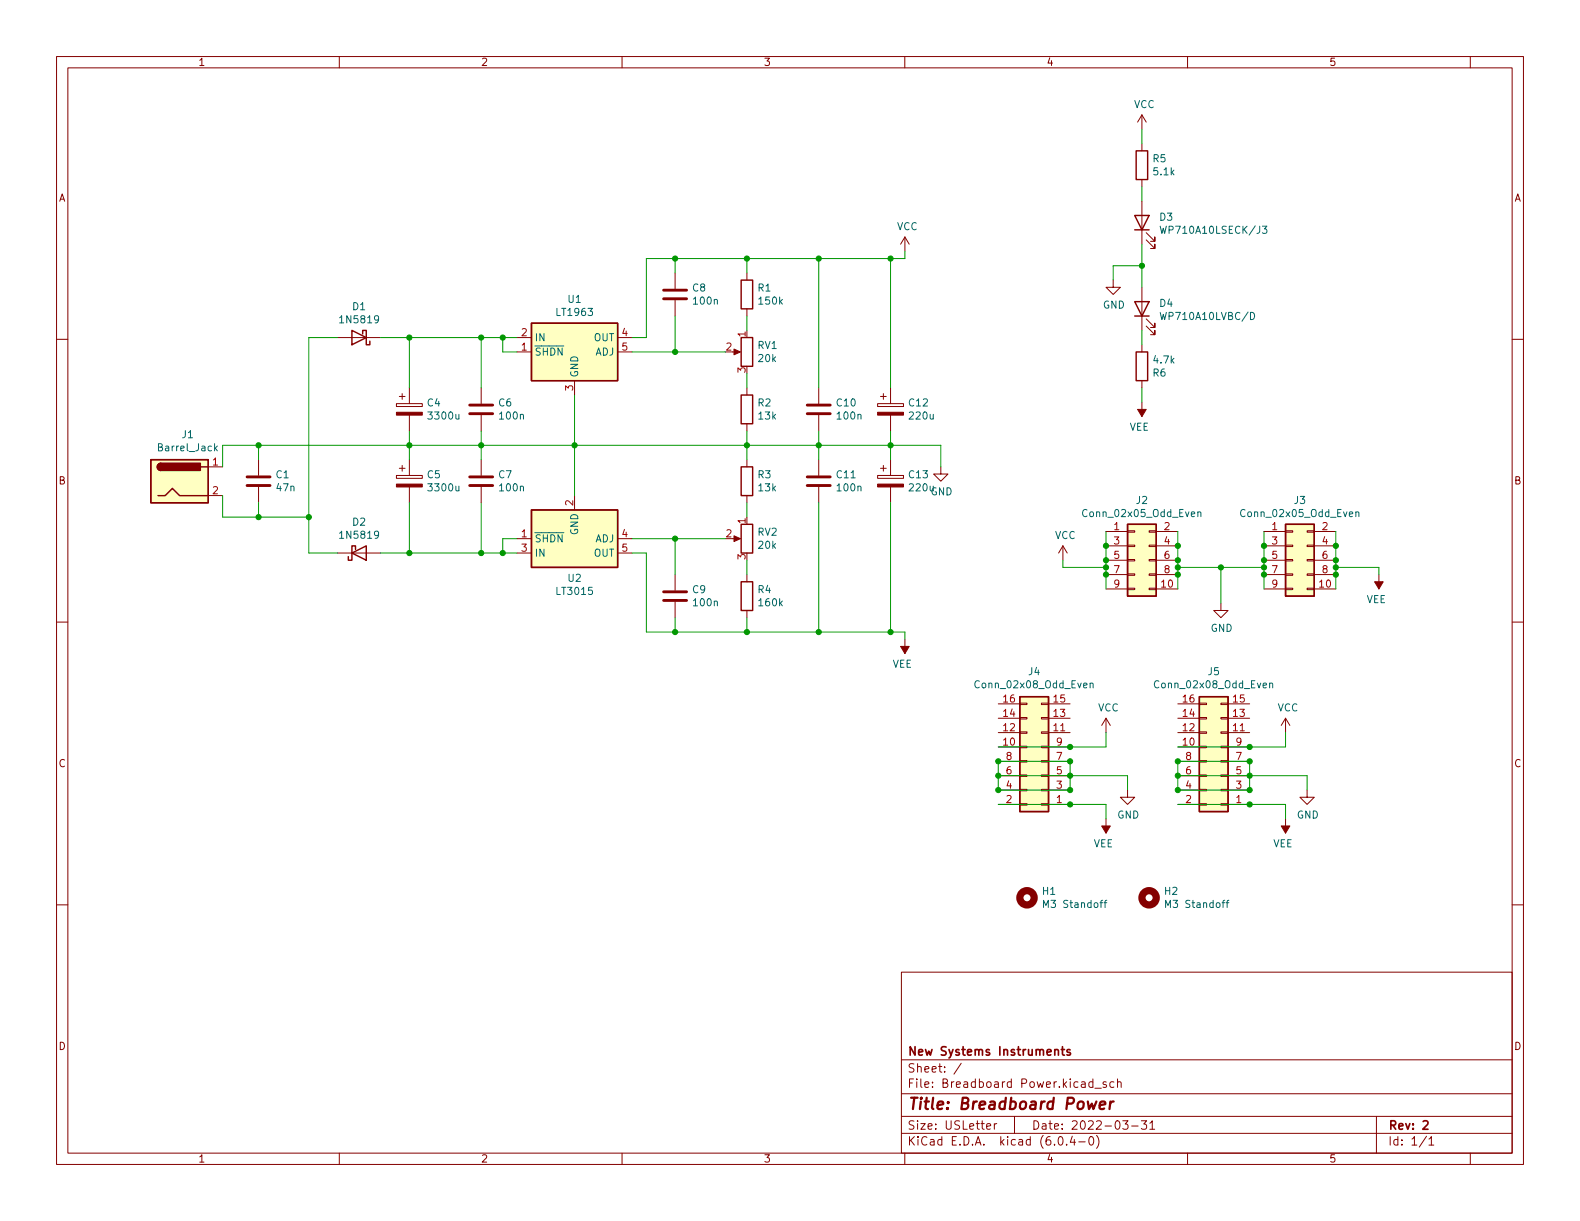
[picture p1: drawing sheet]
<svg xmlns="http://www.w3.org/2000/svg" width="279mm" height="216mm" viewBox="0 0 279 216" stroke-linecap="round" stroke-linejoin="round" font-family="sans-serif">
<g fill="none" stroke="#840000" stroke-width=".18">
<path d="M10 10h259.4v195.9h-259.4zM12 12h255.4v191.9h-255.4zM60 10v2M110 10v2M160 10v2M210 10v2M260 10v2M201.9 20.3v2.6M201.9 25.4v1.3M201.9 31.8v1.2M201.9 35.6v7.6M201.9 20.3l-.7 1.3"/>
<path d="M201.9 20.3l.8 1.3M10 60h2M59.7 59.7h7.6M91.4 59.7h2.6M109.2 59.7h2.6M119.4 48.3v2.8M119.4 53.1v2.8M132.1 48.3v1.2M132.1 54.6v1.3M160 41.9l-.7 1.3M160 41.9v2.6M160 41.9l.8 1.3"/>
<path d="M196.8 49.5v1.3h1.3l-1.3 1.3-1.2-1.3h1.2M201.9 50.8v7.6M202.7 42.4l1.5 1.5v-.7v.7h-.7M202.7 41.1l1.5 1.6v-.8v.8h-.7M202.7 57.7l1.5 1.5v-.8v.8h-.7M202.7 56.4l1.5 1.5v-.7v.7h-.7M267.4 60h2M70.1 71.4h4.6v.5h-4.6zM70.6 70.1h1M71.1 69.6v1M72.4 68.6v2.8M72.4 73.4v2.8"/>
<path d="M85.1 68.6v2.8M85.1 73.4v2.8M91.4 62.2h2.6M101.6 67.3v2.6M109.2 62.2h2.6M129.5 62.2h1.1M132.1 68.6v1.3M132.1 74.9v1.3M144.8 68.6v2.8M144.8 73.4v2.8M155.2 71.4h4.6v.5h-4.6zM155.7 70.1h1"/>
<path d="M156.2 69.6v1M157.5 68.6v2.8M157.5 73.4v2.8M201.9 61v1.2M201.9 67.3v1.3M201.9 71.1v2.6M36.8 82.6h2.6M36.8 87.6h2.6M45.7 81.3v2.8M45.7 86.1v2.8M59.7 97.8h7.6M70.1 84.1h4.6v.5h-4.6z"/>
<path d="M70.6 82.8h1M71.1 82.3v1M72.4 81.3v2.8M72.4 86.1v2.8M85.1 81.3v2.8M85.1 86.1v2.8M91.4 97.8h2.6M91.4 95.3h2.6M101.6 87.6v2.6M109.2 97.8h2.6M109.2 95.3h2.6M129.5 95.3h1.1"/>
<path d="M132.1 81.3v1.3M132.1 87.6v1.3M144.8 81.3v2.8M144.8 86.1v2.8M155.2 84.1h4.6v.5h-4.6zM155.7 82.8h1M156.2 82.3v1M157.5 81.3v2.8M157.5 86.1v2.8M166.4 82.6v1.2h1.2l-1.2 1.3-1.3-1.3h1.3M188 96.5l-.8 1.3M188 96.5v2.6"/>
<path d="M188 96.5l.7 1.3M195.6 94h3.8M195.6 96.5h3.8M195.6 99.1h3.8M199.4 98.9h1.3v.3h-1.3zM199.4 96.4h1.3v.2h-1.3zM199.4 93.9h1.3v.2h-1.3zM203.2 98.9h1.3v.3h-1.3zM203.2 96.4h1.3v.2h-1.3zM203.2 93.9h1.3v.2h-1.3zM204.5 94h3.8M204.5 96.5h3.8"/>
<path d="M204.5 99.1h3.8M223.5 94h3.8M223.5 96.5h3.8M223.5 99.1h3.8M227.3 98.9h1.3v.3h-1.3zM227.3 96.4h1.3v.2h-1.3zM227.3 93.9h1.3v.2h-1.3zM231.1 98.9h1.3v.3h-1.3zM231.1 96.4h1.3v.2h-1.3zM231.1 93.9h1.3v.2h-1.3zM232.4 94h3.8M232.4 96.5h3.8"/>
<path d="M232.4 99.1h3.8M10 110h2M119.4 101.6v2.8M119.4 106.4v2.8M132.1 101.6v1.3M132.1 108v1.2M160 113v2.6M195.6 104.1h3.8M195.6 101.6h3.8M199.4 104h1.3v.3h-1.3zM199.4 101.5h1.3v.2h-1.3zM203.2 104h1.3v.3h-1.3z"/>
<path d="M203.2 101.5h1.3v.2h-1.3zM204.5 104.1h3.8M204.5 101.6h3.8M215.9 106.7v1.3h1.3l-1.3 1.2-1.3-1.2h1.3M223.5 104.1h3.8M223.5 101.6h3.8M227.3 104h1.3v.3h-1.3zM227.3 101.5h1.3v.2h-1.3zM231.1 104h1.3v.3h-1.3zM231.1 101.5h1.3v.2h-1.3zM232.4 104.1h3.8M232.4 101.6h3.8"/>
<path d="M243.8 101.6v2.5M267.4 110h2M176.5 132.1h3.8M176.5 129.5h3.8M176.5 127h3.8M176.5 124.5h3.8M176.5 139.7h3.8M176.5 137.2h3.8M176.5 134.6h3.8M180.3 124.3h1.3v.3h-1.3zM180.3 126.9h1.3v.2h-1.3zM180.3 129.4h1.3v.3h-1.3z"/>
<path d="M180.3 132h1.3v.2h-1.3zM180.3 134.5h1.3v.2h-1.3zM180.3 137h1.3v.3h-1.3zM180.3 139.6h1.3v.2h-1.3zM184.1 124.3h1.3v.3h-1.3zM184.1 126.9h1.3v.2h-1.3zM184.1 129.4h1.3v.3h-1.3zM184.1 132h1.3v.2h-1.3zM184.1 134.5h1.3v.2h-1.3zM184.1 137h1.3v.3h-1.3zM184.1 139.6h1.3v.2h-1.3zM185.4 132.1h3.8"/>
<path d="M185.4 129.5h3.8M185.4 127h3.8M185.4 124.5h3.8M185.4 139.7h3.8M185.4 137.2h3.8M185.4 134.6h3.8M195.6 127v2.5M195.6 127l-.8 1.3M195.6 127l.7 1.3M199.4 139.7v1.3h1.3l-1.3 1.2-1.3-1.2h1.3M208.3 132.1h3.8M208.3 129.5h3.8"/>
<path d="M208.3 127h3.8M208.3 124.5h3.8M208.3 139.7h3.8M208.3 137.2h3.8M208.3 134.6h3.8M212.1 124.3h1.3v.3h-1.3zM212.1 126.9h1.3v.2h-1.3zM212.1 129.4h1.3v.3h-1.3zM212.1 132h1.3v.2h-1.3zM212.1 134.5h1.3v.2h-1.3zM212.1 137h1.3v.3h-1.3zM212.1 139.6h1.3v.2h-1.3z"/>
<path d="M215.9 124.3h1.3v.3h-1.3zM215.9 126.9h1.3v.2h-1.3zM215.9 129.4h1.3v.3h-1.3zM215.9 132h1.3v.2h-1.3zM215.9 134.5h1.3v.2h-1.3zM215.9 137h1.3v.3h-1.3zM215.9 139.6h1.3v.2h-1.3zM217.2 132.1h3.8M217.2 129.5h3.8M217.2 127h3.8M217.2 124.5h3.8M217.2 139.7h3.8"/>
<path d="M217.2 137.2h3.8M217.2 134.6h3.8M227.3 127v2.5M227.3 127l-.7 1.3M227.3 127l.8 1.3M231.1 139.7v1.3h1.3l-1.3 1.2-1.2-1.2h1.2M10 160h2M176.5 142.2h3.8M180.3 142.1h1.3v.3h-1.3zM184.1 142.1h1.3v.3h-1.3zM185.4 142.2h3.8M195.6 144.8v2.5"/>
<path d="M208.3 142.2h3.8M212.1 142.1h1.3v.3h-1.3zM215.9 142.1h1.3v.3h-1.3zM217.2 142.2h3.8M227.3 144.8v2.5M267.4 160h2M159.4 171.9h108v32h-108zM159.4 197.4h108M159.4 193.4h108M159.4 187.4h108M170 188l-1.3 1.9M174.5 199.2l.7-.2-.1-.3h-.4l-.2 .2v.7h.6"/>
<path d="M175.8 198.7v1M176.3 198.7h-.3l-.2 .3M179.4 197.4v3M193.3 191.4l-.5-.1-.3 .3v.4l.2 .2h.6M193.3 190.8v1.5M193.6 192.4h1.2M195.6 191.4l-.3-.1-.3 .2 .1 .2 .5 .2v.3h-.6M197 191.4l-.5-.1-.2 .3v.4l.1 .2h.6M197.6 191.4l.2-.1 .4 .1 .1 .9M197.6 190.8v1.5M198.5 198.2h1l-.5 .5 .4 .2v.6l-.2 .2h-.4l-.3-.2M200.1 199.1h1.2"/>
<path d="M201.8 198.2h1l-.5 .5 .4 .2v.6l-.2 .2h-.5l-.2-.2M203.3 198.6l.5-.4v1.5M203.3 199.7h.9M243.4 197.4v6.5M60 203.9v2M110 203.9v2M159.4 200.4h108M160 203.9v2M187.3 201h.2a.81 .81 0 0 1 .6 .6 .81 .81 0 0 1-.3 .8l-.2 .1a.81 .81 0 0 1-.6-.6 .81 .81 0 0 1 .3-.9zM188.6 202.3v.2M189.6 200.9l-.3 1.1h.9M190 201.5v1"/>
<path d="M190.8 201.9h1.1M192.8 201h.1a.81 .81 0 0 1 .6 .6 .81 .81 0 0 1-.3 .8l-.2 .1a.81 .81 0 0 1-.5-.6 .81 .81 0 0 1 .3-.9zM193.9 200.8a1.72 1.72 0 0 1 0 2.2M210 203.9v2M252.3 200.9l-1.3 1.9M252.7 201.4l.4-.4v1.5M252.7 202.5h.8M260 203.9v2"/>
</g>
<path d="M186.5 185.7l.2-.1 .4 .1 .1 .9M187.7 185.6h.5M187.9 185.1v1.3l.3 .2M189.2 185.7l-.3-.1-.2 .2v.2l.5 .1v.4h-.5M251.7 198.3l.5-.1 .3 .1v.3l-.9 1.1h.9" fill="none" stroke="#840000" stroke-width=".3"/>
<path d="M192.4 194.8l.2 1.3 .5-.9 .2 .9 .6-1.3M194.5 195.4l.9-.2v-.3l-.6-.1-.3 .3v.9l.2 .1 .6-.1M196.4 194.8l-.2 1.3M196.9 194.8l-.4 .1-.2 .3" fill="none" stroke="#840000" stroke-width=".4"/>
<g fill="none" stroke="#840000" stroke-width=".51">
<path d="M117.3 52.8h4.1M117.3 51.3h4.1M83.1 73.2h4M83.1 71.6h4M142.7 73.2h4.1M142.7 71.6h4.1M43.7 85.9h4.1M43.7 84.3h4.1M83.1 85.9h4M83.1 84.3h4M142.7 85.9h4.1M142.7 84.3h4.1"/>
<path d="M117.3 106.2h4.1M117.3 104.6h4.1"/>
</g>
<g fill="#840000" stroke="#840000" stroke-width=".18">
<path d="M226.6 146.1h1.5l-.8 1.2z"/>
<path d="M201.2 72.4h1.5l-.8 1.3z"/>
<path d="M155.2 85.6h4.6v.5h-4.6z"/>
<path d="M70.1 85.6h4.6v.5h-4.6z"/>
<path d="M155.2 72.9h4.6v.5h-4.6z"/>
<path d="M159.3 114.3h1.5l-.8 1.3z"/>
<path d="M194.8 146.1h1.5l-.7 1.2z"/>
<path d="M70.1 72.9h4.6v.5h-4.6z"/>
<path d="M129.8 94.7l1.1 .6-1.1 .5z"/>
<path d="M129.8 61.7l1.1 .5-1.1 .5z"/>
<path d="M243.1 102.9h1.5l-.8 1.2z"/>
</g>
<g fill="none" stroke="#840000" stroke-width="1.3">
<circle cx="181.6" cy="158.7" r="1.27"/>
<circle cx="203.2" cy="158.7" r="1.27"/>
</g>
<g fill="none" stroke="#006464" stroke-width=".18">
<path d="M205.2 40l.3 1.3 .2-.9 .2 .9 .4-1.3M223.2 40h.8l-.4 .5 .4 .1v.5l-.2 .2-.6-.2M221.1 55.2a.64 .64 0 0 1 .8 .7 .64 .64 0 0 1-.8 .6zM38.1 79.2l.3 .5M38.4 78.9l-.5 .5M211.8 90.6l.2-.1 .3 .1 .1 .8M211.8 90.5v.9M239.8 90.6l.1-.1 .3 .1 .1 .8M239.8 90.5v.9M192.8 120.9l.1-.1h.4v.8M192.8 120.8v.8M224.5 120.9l.2-.1h.3l.1 .8"/>
<path d="M224.5 120.8v.8M195.2 159.6h.5M195.7 159.2l-.3 .2v1.1M216.8 159.6h.5M217.3 159.2l-.3 .2v1.1"/>
</g>
<g fill="none" stroke="#840000" stroke-width=".25">
<path d="M200.7 38.1h2.5l-1.3 2.5zM200.9 26.7h2v5.1h-2zM62.2 58.4l2.6 1.3-2.6 1.3zM64.1 59.1v-.7h.7v2.6h.6v-.7M94 57.2h15.2v10.1h-15.2zM131.1 49.5h2v5.1h-2zM131.1 59.7h2v5.1h-2zM200.7 53.3h2.5l-1.3 2.6zM200.7 40.6h2.5M200.7 55.9h2.5M131.1 69.9h2v5h-2zM200.9 62.2h2v5.1h-2z"/>
<path d="M26.7 81.3h10.1v7.6h-10.1zM27.9 87.6h1.3l1.3-1.2 1.2 1.2h5.1M28.4 81.9a.64 .64 0 0 0-.6 .7 .64 .64 0 0 0 .6 .6M35.6 82.6h1.2M62.2 97.8l2.6-1.3v2.6zM62.9 97.2v-.7h-.7v2.6h-.6v-.7M94 90.2h15.2v10.1h-15.2zM131.1 82.6h2v5h-2zM131.1 92.7h2v5.1h-2zM199.4 92.7h5.1v12.7h-5.1zM227.3 92.7h5.1v12.7h-5.1zM131.1 102.9h2v5.1h-2z"/>
<path d="M180.3 123.2h5.1v20.3h-5.1zM212.1 123.2h5.1v20.3h-5.1z"/>
</g>
<g fill="#ffffc2" stroke="#ffffc2" stroke-width=".18">
<path d="M180.3 123.2h5.1v20.3h-5.1z"/>
<path d="M94 57.2h15.2v10.1h-15.2z"/>
<path d="M94 90.2h15.2v10.1h-15.2z"/>
<path d="M26.7 81.3h10.1v7.6h-10.1z"/>
<path d="M199.4 92.7h5.1v12.7h-5.1z"/>
<path d="M212.1 123.2h5.1v20.3h-5.1z"/>
<path d="M227.3 92.7h5.1v12.7h-5.1z"/>
</g>
<g fill="#840000" stroke="#840000" stroke-width=".25">
<path d="M28 82.1l.4-.2v1.3a.64 .64 0 0 1-.5-.4 .64 .64 0 0 1 .1-.7z"/>
<path d="M28.4 81.9h7v1.3h-7z"/>
</g>
<g fill="none" stroke="#009600" stroke-width=".18">
<path d="M201.9 22.9v2.5M201.9 33v2.6M59.7 59.7h-5.1v38.1h5.1M67.3 59.7h24.1M72.4 59.7v8.9M85.1 59.7v8.9M88.9 59.7v2.5h2.5M119.4 45.7v2.6M119.4 55.9v6.3M132.1 45.7v2.6M132.1 55.9v2.5M144.8 45.7v22.9"/>
<path d="M157.5 45.7v22.9M160 44.5v1.2h-45.7v14h-2.5M201.9 43.2v7.6M201.9 58.4v2.6M201.9 47h-5.1v2.5M45.7 78.7v2.6M72.4 76.2v5.1M85.1 76.2v5.1M101.6 69.9v17.7M111.8 62.2h16.5M132.1 66v2.6M132.1 76.2v5.1"/>
<path d="M144.8 76.2v5.1M157.5 76.2v5.1M201.9 68.6v2.5M39.4 82.6v-3.9h127v3.9M39.4 87.6v3.8h15.2M45.7 88.9v2.5M67.3 97.8h24.1M72.4 88.9v8.9M85.1 88.9v8.9M91.4 95.3h-2.5v2.5M111.8 95.3h16.5M111.8 97.8h2.5v14h45.7v1.2"/>
<path d="M119.4 95.3v6.3M132.1 88.9v2.5M132.1 99.1v2.5M144.8 88.9v22.9M157.5 88.9v22.9M188 99.1v1.2h7.6M195.6 94v10.1M208.3 94v10.1M223.5 94v10.1M236.2 94v10.1M119.4 109.2v2.6M132.1 109.2v2.6"/>
<path d="M208.3 100.3h15.2M215.9 100.3v6.4M236.2 100.3h7.6v1.3M176.5 134.6h12.7v5.1h-12.7zM176.5 137.2h22.9v2.5M195.6 129.5v2.6h-19.1M208.3 137.2h22.8v2.5M208.3 134.6h12.7v5.1h-12.7zM227.3 129.5v2.6h-19M176.5 142.2h19.1v2.6M208.3 142.2h19v2.6"/>
</g>
<g fill="#009600" stroke="#009600" stroke-width=".18">
<circle cx="72.4" cy="59.7" r=".46"/>
<circle cx="45.7" cy="91.4" r=".46"/>
<circle cx="45.7" cy="78.7" r=".46"/>
<circle cx="72.4" cy="97.8" r=".46"/>
<circle cx="72.4" cy="78.7" r=".46"/>
<circle cx="54.6" cy="91.4" r=".46"/>
<circle cx="189.2" cy="134.6" r=".46"/>
<circle cx="189.2" cy="132.1" r=".46"/>
<circle cx="208.3" cy="96.5" r=".46"/>
<circle cx="208.3" cy="99.1" r=".46"/>
<circle cx="195.6" cy="96.5" r=".46"/>
<circle cx="208.3" cy="134.6" r=".46"/>
<circle cx="208.3" cy="139.7" r=".46"/>
<circle cx="208.3" cy="137.2" r=".46"/>
<circle cx="195.6" cy="100.3" r=".46"/>
<circle cx="195.6" cy="99.1" r=".46"/>
<circle cx="195.6" cy="101.6" r=".46"/>
<circle cx="223.5" cy="99.1" r=".46"/>
<circle cx="223.5" cy="96.5" r=".46"/>
<circle cx="223.5" cy="100.3" r=".46"/>
<circle cx="223.5" cy="101.6" r=".46"/>
<circle cx="208.3" cy="101.6" r=".46"/>
<circle cx="208.3" cy="100.3" r=".46"/>
<circle cx="236.2" cy="99.1" r=".46"/>
<circle cx="236.2" cy="96.5" r=".46"/>
<circle cx="236.2" cy="100.3" r=".46"/>
<circle cx="215.9" cy="100.3" r=".46"/>
<circle cx="236.2" cy="101.6" r=".46"/>
<circle cx="132.1" cy="111.8" r=".46"/>
<circle cx="119.4" cy="111.8" r=".46"/>
<circle cx="119.4" cy="45.7" r=".46"/>
<circle cx="132.1" cy="78.7" r=".46"/>
<circle cx="119.4" cy="62.2" r=".46"/>
<circle cx="132.1" cy="45.7" r=".46"/>
<circle cx="144.8" cy="45.7" r=".46"/>
<circle cx="88.9" cy="97.8" r=".46"/>
<circle cx="85.1" cy="59.7" r=".46"/>
<circle cx="88.9" cy="59.7" r=".46"/>
<circle cx="85.1" cy="78.7" r=".46"/>
<circle cx="85.1" cy="97.8" r=".46"/>
<circle cx="119.4" cy="95.3" r=".46"/>
<circle cx="101.6" cy="78.7" r=".46"/>
<circle cx="176.5" cy="139.7" r=".46"/>
<circle cx="176.5" cy="137.2" r=".46"/>
<circle cx="176.5" cy="134.6" r=".46"/>
<circle cx="189.2" cy="139.7" r=".46"/>
<circle cx="189.2" cy="137.2" r=".46"/>
<circle cx="189.2" cy="142.2" r=".46"/>
<circle cx="144.8" cy="111.8" r=".46"/>
<circle cx="157.5" cy="111.8" r=".46"/>
<circle cx="157.5" cy="78.7" r=".46"/>
<circle cx="157.5" cy="45.7" r=".46"/>
<circle cx="201.9" cy="47" r=".46"/>
<circle cx="144.8" cy="78.7" r=".46"/>
<circle cx="221" cy="137.2" r=".46"/>
<circle cx="221" cy="134.6" r=".46"/>
<circle cx="221" cy="132.1" r=".46"/>
<circle cx="221" cy="139.7" r=".46"/>
<circle cx="221" cy="142.2" r=".46"/>
</g>
<text font-size="2.8" fill="#840000" x="160.4" y="196.2">Title: Breadboard Power</text>
<g font-size="2.1" fill="#840000">
<text x="160.4" y="189.7">Sheet: /</text>
<text x="160.4" y="186.7">New Systems Instruments</text>
<text x="160.4" y="192.4">File: Breadboard Power.kicad_sch</text>
<text x="160.4" y="202.5">KiCad E.D.A. kicad (6.0.4-0)</text>
<text x="160.4" y="199.7">Size: USLetter</text>
<text x="182.4" y="199.7">Date: 2022-03-31</text>
<text x="245.4" y="199.7">Rev: 2</text>
<text x="245.4" y="202.5">Id: 1/1</text>
</g>
<g font-size="1.8" fill="#840000">
<text x="35" y="11.6">1</text>
<text x="85" y="11.6">2</text>
<text x="135" y="11.6">3</text>
<text x="185" y="11.6">4</text>
<text x="235" y="11.6">5</text>
<text x="10.3" y="35.6">A</text>
<text x="267.7" y="35.6">A</text>
<text x="10.3" y="85.7">B</text>
<text x="267.7" y="85.7">B</text>
<text x="10.3" y="135.6">C</text>
<text x="267.7" y="135.6">C</text>
<text x="10.3" y="185.7">D</text>
<text x="267.7" y="185.7">D</text>
<text x="35" y="205.6">1</text>
<text x="85" y="205.6">2</text>
<text x="135" y="205.6">3</text>
<text x="185" y="205.6">4</text>
<text x="235" y="205.6">5</text>
</g>
<g font-size="1.8" fill="#006464">
<text x="200.5" y="19.1">VCC</text>
<text x="203.9" y="28.7">R5</text>
<text x="204.1" y="31">5.1k</text>
<text x="158.6" y="40.7">VCC</text>
<text x="205.1" y="39">D3</text>
<text x="205.9" y="41.3">WP710A10LSECK/J3</text>
<text x="100.5" y="53.5">U1</text>
<text x="122.5" y="51.5">C8</text>
<text x="122.8" y="53.8">100n</text>
<text x="134" y="51.5">R1</text>
<text x="134.3" y="53.8">150k</text>
<text x="60.4" y="57.2">1N5819</text>
<text x="62.4" y="54.8">D1</text>
<text x="98.6" y="55.9">LT1963</text>
<text x="195" y="54.6">GND</text>
<text x="205.1" y="54.3">D4</text>
<text x="205.7" y="56.6">WP710A10LVBC/D</text>
<text x="94.5" y="62.9">~{SHDN}</text>
<text x="94.5" y="60.3">IN</text>
<text x="105" y="60.3">OUT</text>
<text x="105.2" y="62.9">ADJ</text>
<text x="134" y="61.7">RV1</text>
<text x="134.2" y="64">20k</text>
<text x="204.1" y="64.3">4.7k</text>
<text x="75.6" y="71.9">C4</text>
<text x="88.2" y="71.9">C6</text>
<text x="102.2" y="66.8" transform="rotate(-90 102.2 66.8)">GND</text>
<text x="134" y="71.9">R2</text>
<text x="148" y="71.9">C10</text>
<text x="160.8" y="71.9">C12</text>
<text x="203.9" y="66.6">R6</text>
<text x="32.2" y="77.5">J1</text>
<text x="76" y="74.2">3300u</text>
<text x="88.5" y="74.2">100n</text>
<text x="134.2" y="74.2">13k</text>
<text x="148.2" y="74.2">100n</text>
<text x="160.9" y="74.2">220u</text>
<text x="199.7" y="76.1">VEE</text>
<text x="28.2" y="79.8">Barrel_Jack</text>
<text x="48.8" y="84.6">C1</text>
<text x="49" y="86.9">47n</text>
<text x="75.6" y="84.6">C5</text>
<text x="76" y="86.9">3300u</text>
<text x="88.2" y="84.6">C7</text>
<text x="88.5" y="86.9">100n</text>
<text x="134" y="84.6">R3</text>
<text x="134.2" y="86.9">13k</text>
<text x="148" y="84.6">C11</text>
<text x="148.2" y="86.9">100n</text>
<text x="160.8" y="84.6">C13</text>
<text x="160.9" y="86.9">220u</text>
<text x="164.5" y="87.6">GND</text>
<text x="200.9" y="89.1">J2</text>
<text x="228.9" y="89.1">J3</text>
<text x="60.4" y="95.2">1N5819</text>
<text x="62.4" y="92.9">D2</text>
<text x="94.5" y="95.9">~{SHDN}</text>
<text x="102.2" y="94.6" transform="rotate(-90 102.2 94.6)">GND</text>
<text x="105.2" y="95.9">ADJ</text>
<text x="134" y="94.7">RV2</text>
<text x="186.5" y="95.3">VCC</text>
<text x="191.9" y="91.4">Conn_02x05_Odd_Even</text>
<text x="219.8" y="91.4">Conn_02x05_Odd_Even</text>
<text x="94.5" y="98.4">IN</text>
<text x="105" y="98.4">OUT</text>
<text x="134.2" y="97">20k</text>
<text x="98.6" y="105.2">LT3015</text>
<text x="100.5" y="102.9">U2</text>
<text x="122.5" y="104.9">C9</text>
<text x="122.8" y="107.2">100n</text>
<text x="134" y="104.9">R4</text>
<text x="134.3" y="107.2">160k</text>
<text x="241.6" y="106.6">VEE</text>
<text x="214.1" y="111.7">GND</text>
<text x="157.8" y="118.1">VEE</text>
<text x="181.9" y="119.4">J4</text>
<text x="213.6" y="119.4">J5</text>
<text x="172.8" y="121.7">Conn_02x08_Odd_Even</text>
<text x="194.1" y="125.8">VCC</text>
<text x="204.6" y="121.7">Conn_02x08_Odd_Even</text>
<text x="225.9" y="125.8">VCC</text>
<text x="193.4" y="149.8">VEE</text>
<text x="197.6" y="144.7">GND</text>
<text x="225.1" y="149.8">VEE</text>
<text x="229.3" y="144.7">GND</text>
<text x="184.4" y="158.2">H1</text>
<text x="185" y="160.5">M3 Standoff</text>
<text x="206" y="158.2">H2</text>
<text x="206.6" y="160.5">M3 Standoff</text>
</g>
<g font-size="1.8" fill="#a90000">
<text x="92.2" y="59.4">2</text>
<text x="110" y="59.4">4</text>
<text x="131.8" y="59.5" transform="rotate(-90 131.8 59.5)">1</text>
<text x="92.2" y="62">1</text>
<text x="110" y="62">5</text>
<text x="128.4" y="62">2</text>
<text x="131.8" y="65.9" transform="rotate(-90 131.8 65.9)">3</text>
<text x="101.3" y="69.1" transform="rotate(-90 101.3 69.1)">3</text>
<text x="37.6" y="82.3">1</text>
<text x="37.6" y="87.4">2</text>
<text x="101.3" y="89.4" transform="rotate(-90 101.3 89.4)">2</text>
<text x="92.2" y="95">1</text>
<text x="110" y="95">4</text>
<text x="128.4" y="95">2</text>
<text x="131.8" y="92.6" transform="rotate(-90 131.8 92.6)">1</text>
<text x="197" y="93.7">1</text>
<text x="205.9" y="93.7">2</text>
<text x="224.9" y="93.7">1</text>
<text x="233.8" y="93.7">2</text>
<text x="92.2" y="97.5">3</text>
<text x="110" y="97.5">5</text>
<text x="131.8" y="98.9" transform="rotate(-90 131.8 98.9)">3</text>
<text x="197" y="96.3">3</text>
<text x="197" y="98.8">5</text>
<text x="197" y="101.3">7</text>
<text x="205.9" y="96.3">4</text>
<text x="205.9" y="98.8">6</text>
<text x="205.9" y="101.3">8</text>
<text x="224.9" y="96.3">3</text>
<text x="224.9" y="98.8">5</text>
<text x="224.9" y="101.3">7</text>
<text x="233.8" y="96.3">4</text>
<text x="233.8" y="98.8">6</text>
<text x="233.8" y="101.3">8</text>
<text x="197" y="103.9">9</text>
<text x="205.4" y="103.9">10</text>
<text x="224.9" y="103.9">9</text>
<text x="233.3" y="103.9">10</text>
<text x="177.5" y="124.2">16</text>
<text x="186.3" y="124.2">15</text>
<text x="209.2" y="124.2">16</text>
<text x="218.1" y="124.2">15</text>
<text x="177.5" y="131.8">10</text>
<text x="177.5" y="129.3">12</text>
<text x="177.5" y="126.7">14</text>
<text x="186.3" y="129.3">11</text>
<text x="186.3" y="126.7">13</text>
<text x="186.8" y="131.8">9</text>
<text x="209.2" y="131.8">10</text>
<text x="209.2" y="129.3">12</text>
<text x="209.2" y="126.7">14</text>
<text x="218.1" y="129.3">11</text>
<text x="218.1" y="126.7">13</text>
<text x="218.6" y="131.8">9</text>
<text x="177.9" y="136.9">6</text>
<text x="177.9" y="134.4">8</text>
<text x="186.8" y="136.9">5</text>
<text x="186.8" y="134.4">7</text>
<text x="209.7" y="136.9">6</text>
<text x="209.7" y="134.4">8</text>
<text x="218.6" y="136.9">5</text>
<text x="218.6" y="134.4">7</text>
<text x="177.9" y="142">2</text>
<text x="177.9" y="139.4">4</text>
<text x="186.8" y="142">1</text>
<text x="186.8" y="139.4">3</text>
<text x="209.7" y="142">2</text>
<text x="209.7" y="139.4">4</text>
<text x="218.6" y="142">1</text>
<text x="218.6" y="139.4">3</text>
</g>
</svg>
